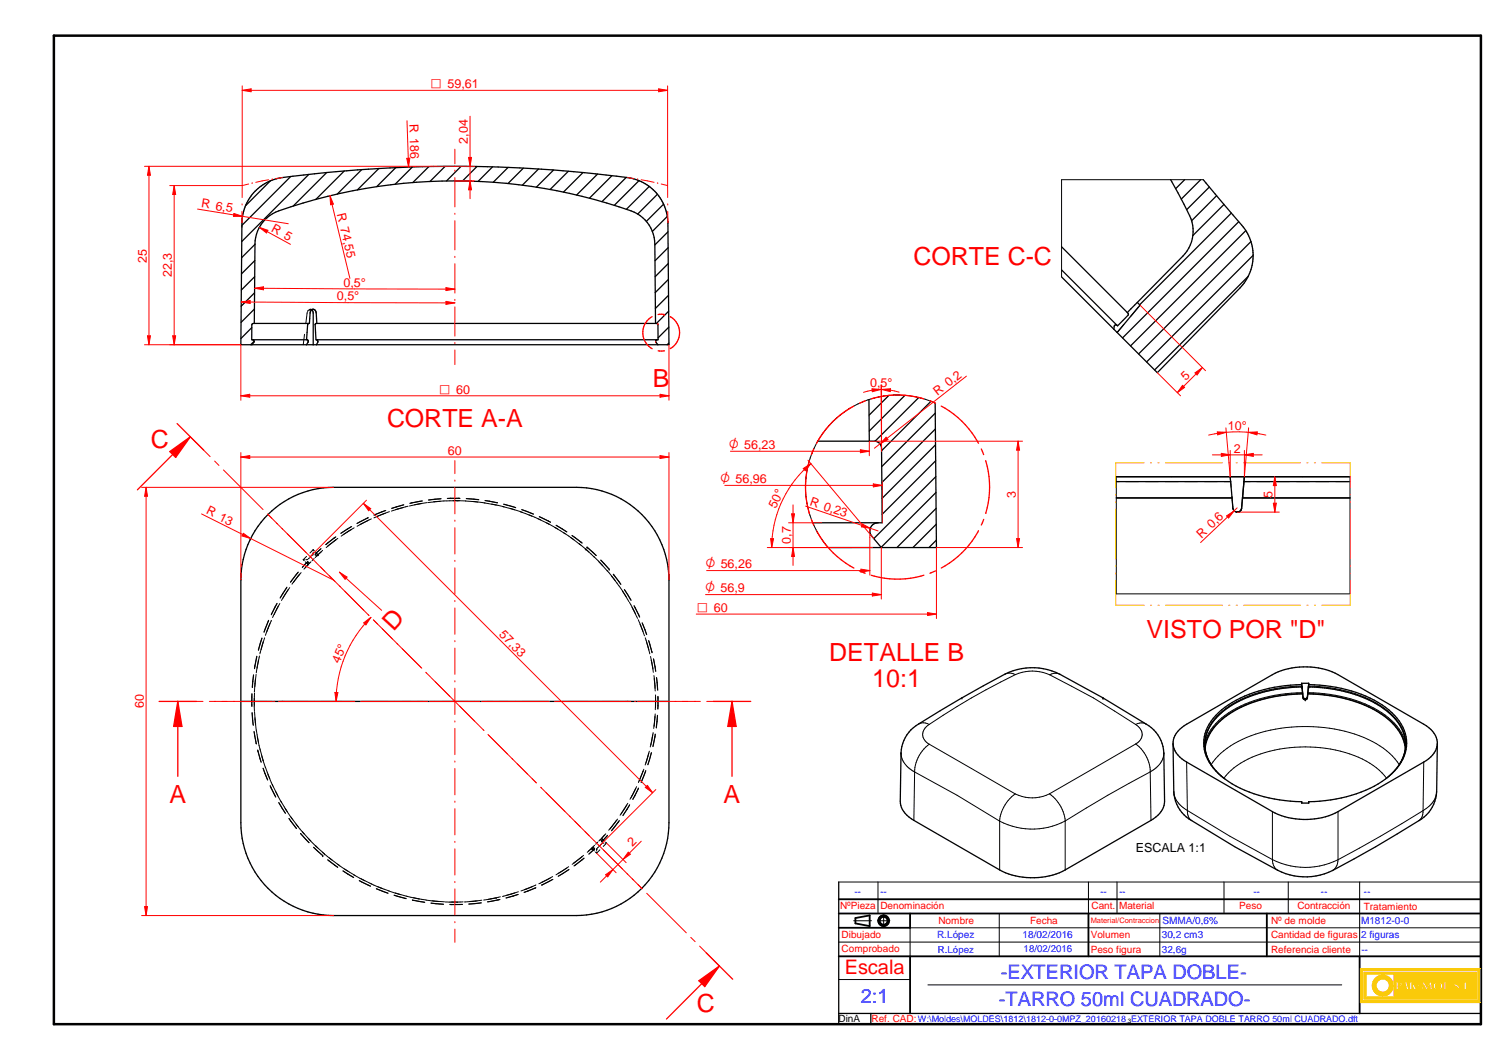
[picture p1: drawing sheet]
<svg xmlns="http://www.w3.org/2000/svg" width="420mm" height="297mm" viewBox="0 0 420 297" stroke-linecap="round" stroke-linejoin="round" font-family="sans-serif">
<path d="M15.1 10h400v277h-400z" fill="none" stroke="#000" stroke-width=".7"/>
<g fill="none" stroke="#000" stroke-width=".51">
<path d="M235.1 260h20M235.1 252h180M235.1 256h180M239.8 257.3v1.5M243.8 256.5v3M355.1 256v12M235.1 268h180M381.1 268v16"/>
<circle cx="247.7" cy="258" r="1.13"/>
<circle cx="247.7" cy="258" r="1.5"/>
</g>
<path d="M235.1 247.2v39.8h180v-39.8M235.1 284h180M244.1 284v3" fill="none" stroke="#000" stroke-width=".36"/>
<g fill="none" stroke="#000" stroke-width=".28">
<path d="M239.3 258h5M245.9 258h3.5M246.1 247.2v8.8M247.7 256.3v3.5M255.1 260v8M280.1 256v12M313.1 247.2v8.8M325.1 256v12M343.1 247.2v8.8M361.1 247.2v8.8M381.1 247.2v20.8M235.1 274.5h20"/>
<path d="M235.1 264h180M260.1 276h116"/>
</g>
<g fill="#faca0a">
<path d="M381.3 271.4v9.5h33.5v-9.5zM381.8 271.9h32.5v8.5h-32.5z" fill-rule="evenodd"/>
<path d="M382.3 272.5v7.4h31.5v-7.4zM409.2 277.1a.3 .3 0 0 1 .6 0 .3 .3 0 0 1-.6 0zM410.4 275.1h.6v2h.9v.2h-1.5zM412.2 277.1a.3 .3 0 0 1 .6 0 .3 .3 0 0 1-.6 0zM382.9 273h7.9v6.4h-7.9zM391.3 275.1h1.2a.66 .66 0 0 1 .6 .8 .66 .66 0 0 1-.9 .5h-.3v.9h-.6zM393.7 275.1h.6l.6 2.2h-.6l-.1-.4h-.7l-.2 .4h-.2zM395.1 275.1h.7v1l.7-1h.3l-.5 .7 .8 1.5h-.7l-.5-.9-.1 .9h-.7zM397.2 276h.9v.3h-.9zM398.9 275.1h.3l.8 1.5 .8-1.5h.4l.3 2.2h-.7l-.1-1.3-.7 1.4h-.3l-.7-1.4-.1 1.3h-.4zM401.7 276.3a1.3 1.3 0 0 1 2.6 0 1.3 1.3 0 0 1-2.6 0zM404.7 275.1h.6v2h.9v.2h-1.5zM407.6 275.4a.78 .78 0 0 1 .8-.3 .78 .78 0 0 1 .6 .7h-.3a.4 .4 0 0 0-.3-.5 .4 .4 0 0 0-.5 .4l.4 .2a.8 .8 0 0 1 .8 .8 .8 .8 0 0 1-.9 .8 .8 .8 0 0 1-.7-.9h.3a.42 .42 0 0 0 .2 .6 .42 .42 0 0 0 .5-.4l-.2-.2a.8 .8 0 0 1-.7-1.2z" fill-rule="evenodd"/>
</g>
<g fill="none" stroke="#faca0a" stroke-width=".36">
<path d="M391.3 275.1h1.2a.66 .66 0 0 1 .6 .8 .66 .66 0 0 1-.9 .5h-.3v.9h-.6zM393.7 275.1h.6l.6 2.2h-.6l-.1-.4h-.7l-.2 .4h-.2zM395.1 275.1h.7v1l.7-1h.3l-.5 .7 .8 1.5h-.7l-.5-.9-.1 .9h-.7zM398.9 275.1h.3l.8 1.5 .8-1.5h.4l.3 2.2h-.7l-.1-1.3-.7 1.4h-.3l-.7-1.4-.1 1.3h-.4zM408.2 275.1l-.5 .2-.2 .5M408.2 275.1h.1M408.3 275.1l.6 .3 .1 .4h-.3a.4 .4 0 0 0-.3-.5 .4 .4 0 0 0-.5 .4l.4 .2a.78 .78 0 0 1 .7 .5 .78 .78 0 0 1-.1 .8"/>
<circle cx="403.1" cy="276.2" r="1.3"/>
</g>
<circle cx="408.9" cy="277.2" r=".18" fill="#faca0a"/>
<path d="M407.7 276.8l.1-.2h-.3a.83 .83 0 0 0 .5 .8 .83 .83 0 0 0 .9-.2M407.7 276.8h.1M407.7 276.8l.2 .3 .3 .1" fill="none" stroke="#faca0a" stroke-width=".36"/>
<circle cx="408.2" cy="277.2" r=".18" fill="#faca0a"/>
<path d="M408.6 276.9l-.4 .3" fill="none" stroke="#faca0a" stroke-width=".36"/>
<circle cx="408.6" cy="276.9" r=".18" fill="#faca0a"/>
<path d="M407.5 275.8l.2 .4 .9 .7" fill="none" stroke="#faca0a" stroke-width=".36"/>
<path d="M385.7 274a2.91 2.91 0 0 1 3-.5 2.91 2.91 0 0 1 1.8 2.6h-1a1.89 1.89 0 0 0-2.9-1.5 1.89 1.89 0 0 0 0 3.2 1.89 1.89 0 0 0 2.9-1.5h1a2.91 2.91 0 0 1-4.2 2.5 2.91 2.91 0 0 1-.6-4.8z" fill-rule="evenodd" fill="#faca0a"/>
<path d="M385.7 274a2.91 2.91 0 0 1 3-.5 2.91 2.91 0 0 1 1.8 2.6h-1a1.89 1.89 0 0 0-2.9-1.5 1.89 1.89 0 0 0 0 3.2 1.89 1.89 0 0 0 2.9-1.5h1a2.91 2.91 0 0 1-4.2 2.5 2.91 2.91 0 0 1-.6-4.8z" fill="none" stroke="#faca0a" stroke-width=".36"/>
<path d="M391.9 275.4a.45 .45 0 0 1 .5 .4 .45 .45 0 0 1-.5 .4z" fill-rule="evenodd" fill="#faca0a"/>
<path d="M391.9 275.4a.45 .45 0 0 1 .5 .4 .45 .45 0 0 1-.5 .4z" fill="none" stroke="#faca0a" stroke-width=".36"/>
<path d="M393.8 275.7l.3 .9h-.6z" fill="#faca0a"/>
<path d="M393.8 275.7l.3 .9h-.6z" fill="none" stroke="#faca0a" stroke-width=".36"/>
<path d="M402.7 275.5a.85 .85 0 0 1 1 .8 .85 .85 0 0 1-1 .8l-.3-.6z" fill-rule="evenodd" fill="#faca0a"/>
<g fill="none" stroke="#faca0a" stroke-width=".36">
<path d="M381.3 271.4h33.5v9.5h-33.5zM381.8 271.9h32.5v8.5h-32.5zM382.3 272.5h31.5v7.4h-31.5zM382.9 273h7.9v6.4h-7.9zM397.2 276h.9v.3h-.9zM402.7 275.5a.85 .85 0 0 1 1 .8 .85 .85 0 0 1-1 .8l-.3-.6zM404.7 275.1h.6v2h.9v.2h-1.5zM410.4 275.1h.6v2h.9v.2h-1.5z"/>
<circle cx="409.5" cy="277.1" r=".3"/>
<circle cx="412.5" cy="277.1" r=".3"/>
</g>
<g fill="none" stroke="#000" stroke-width=".28">
<path d="M123.6 139.7l-3.5 .4M123.6 139.8l-3.4 .3M128.9 139.6l-3.5 .1M128.9 139.7h-3.5M130.7 139.7l3.5 .3M130.7 139.7l3.5 .4M85 156.8l.3 .3M85 156.8h.3M85.6 157.4l.4 .4M85.9 157.6l-1.2 1.4M85.9 155.9l-.9 .9M85.9 157.6l.1 .1"/>
<path d="M86 157.6h-.1M86.1 157.8l.1 .1M86.2 158l.1 .1M86.2 157.4h.1M86.2 157.4l-.1 .1M86.2 156.7l-.5 .1M86.3 158h.1M86.3 158v.1M86.3 158.1l-1.1 1.4M86.3 157.5h.1M86.3 158.1h.1M86.4 157.5h.1"/>
<path d="M86.5 157.6h.1M86.5 157.6l.1 .1M86.6 157.8h.1M86.7 156.4l-.3 .2M86.7 157.8l-1.2 1.3M86.8 157.8h-.1M87.2 155.9l-.3 .3M87.2 157.4l-.3 .3M87.6 155.4l-.3 .3M87.7 155.3h.1M87.8 154l-.9 1M87.8 154l.3 .3"/>
<path d="M87.8 154v.4M87.8 154.8l-.1 .5M88.1 156.5l-.6 .6M88.3 155.3h.1M88.4 155.3h.1M88.4 155.2l-.1 .1M88.4 154.6l.3 .3M88.4 155.4l.1 .1M88.6 155.5l.1 .1M88.6 155l-.1 .1M88.6 155h.1M88.7 155.1l.1 .1"/>
<path d="M88.7 155.9l-.4 .4M88.7 154.9l.1 .2M88.7 155.7l.1 .1M88.8 155.8h-.1M88.8 155.3h.1M88.9 155.3h.1M88.9 155.2l.2 .2M89 155.4h.1M89.1 155.4h.1M89.9 153.8l-1.3 1.2M90 153.8l-1.3 1.1M90.1 154.6l-1.3 1.2"/>
<path d="M90.4 154.2l-1.3 1.2M94 150.5l-2.7 2.1M94.2 150.5l-2.8 2.1M94.2 151.3l-2.8 2.1M94.7 150.9l-2.9 2.2M98.5 147.6l-3 1.9M98.6 148.4l-3 1.8M98.6 147.6l-3 1.8M99.3 147.9l-3.1 1.9M103.2 145.1l-3.2 1.6M103.2 145.9l-3.1 1.6M103.3 145.1l-3.2 1.6"/>
<path d="M104.1 145.4l-3.2 1.6M105.1 144.3h-.2M108 143l-1 .4M108 143.8l-3.2 1.3M108.2 143.1l-3.4 1.2M109.1 143.4l-3.3 1.3M111.2 142l-1.4 .5M113 142.2l-3.3 1M113.2 141.5l-3.5 1M114.4 141.9l-3.5 .9M118.2 141.1l-3.4 .7M118.3 140.4l-3.4 .6"/>
<path d="M118.4 140.4l-3.5 .7M119.7 140.8l-3.5 .7M121.7 140.6l-1.8 .2M123.4 140.5l-1.9 .1M125.1 140.4l-2.9 .1M127 140.3l3.6 .1M128.7 140.3l-3.5 .1M130.5 140.4l3.4 .3M132.4 140.5l3.6 .4M135.7 140.9l3.4 .6M135.9 140.3l3.5 .6M136 140.3l3.4 .6"/>
<path d="M137.8 141.2l3.5 .8M140.9 141.9l5.6 1.7M141.1 141.3l3.5 1-3.4-1M143.1 142.5l.7 .2M145.9 143.4l3.3 1.3M146.3 142.8l3.2 1.3zM148.2 144.3l3.3 1.4M150.8 145.4l3.1 1.5M151.2 144.8l3.1 1.6M151.7 145l2.6 1.3M153.2 146.5l3.1 1.8M155.5 147.8l2.9 1.8"/>
<path d="M155.9 147.2l3 1.9-3-1.9M157.9 149.2l3 2.1M159.9 150.6l2.8 2.1M160.3 150.1l2.8 2.1M160.3 150.1l2.9 2M162.3 152.4l2.8 2.3M164.1 153.8h.1M164.1 153.8l2.5 2.4M164.5 153.4h.1M164.5 153.4l2.6 2.3M164.6 153.3l2.5 2.4M166.4 156l2.6 2.5"/>
<path d="M167.9 157.4l2.4 2.6M169.3 157.9l-.9-1 2.3 2.6M170.2 159.9l2.2 2.8M170.7 159.6h.1M170.8 159.5h.1M73.4 178.8l-1 3.3M73.4 178.9l-1 3.3M73.8 179.8l-1 3.4M74.2 178.7l-1 3.4M75.3 173.8l-1.3 3.3M75.3 173.9l-1.3 3.3M75.7 174.7l-1.3 3.4"/>
<path d="M76.1 173.8l-1.3 3.3M77.6 169.1l-1.6 3.1M77.6 169.2l-1.6 3.1M78 169.8l-.4 .8M78.4 169.1l-2 3.9M80.4 164.7l-1.9 2.9M80.4 164.5l-1.9 3M80.8 165.2l-1.9 3.1M81.2 164.7l-1.9 2.9M83.6 160.4l-2.2 2.8M83.6 160.3l-2.2 2.8M84 160.9l-2.2 2.8"/>
<path d="M84.4 160.5l-2.2 2.7M171.4 161.4l4.1 5.8M171.9 160.9l2.1 2.8M174.5 165.7l1.8 2.9M175 165.2l1.9 3M175.9 166.6l.9 1.6M176.4 168.8l1.7 3.2M177.2 170.2l1.5 3.1M177.7 169.8l.3 .6M177.7 169.8l.4 .6M178 170.4l1.2 2.5M178.1 170.4l1.2 2.5"/>
<path d="M178.9 173.7l1.3 3.3M179.4 174.9l1.2 3.3M180 174.5l.7 1.8M180 174.6l.8 1.8M180.7 176.3l.5 1.5M180.8 176.4l.5 1.4M180.9 178.7l1 3.5M181.2 179.9l.9 3.3M181.8 179.5l.3 1M181.9 179.5l.2 1M70.6 194.4v3.6M70.6 199.7l.4 3.5-.3-3.5"/>
<path d="M70.6 194.5v3M70.8 190.9l-.1 1.7M71 189.1l-.3 3.6M71.3 195.7v3.6M71.3 194.2v3.5M71.3 199.5l.4 3.4M71.6 190.3l-.3 3.6M71.8 189l-.4 3.4M72 183.9l-.7 3.4M72 184l-.7 3.4M72.4 185h.1M72.4 185l-.6 3.5"/>
<path d="M72.7 183.8l-.6 3.4M182.1 180.5l.6 2.4M182.1 180.5l.7 2.4M182.3 184l.7 3.5M182.5 185l.6 3.4M183.1 184.6l.7 3.5M183.2 184.7l.6 3.4M183.3 189.3l.3 3.6M183.4 190.2l.3 3.4M183.7 195.4v3.5M183.7 194.7v3.6M184 189.9l.3 3.5"/>
<path d="M184.1 189.9l.3 3.5M184.4 195.1v3.5M184.4 195.2v3.5M71.2 205l.2 1.2M71.4 206.2l.4 2.2M71.4 206.2l.5 2.3M71.4 201.1l.4 3.6M71.9 204.7l.6 3.5M72.1 206.5l.8 3.5M72.2 210.2l.7 2.4M72.3 210.2l.6 2.4M72.9 212.6l.3 1"/>
<path d="M72.9 209.9l.9 3.3M73.4 211.8l1 3.4M73.7 215.3l1.3 3.3M73.8 215.3l1.2 3.3M74.4 214.9l1.2 3.3M75 216.9l1.4 3.3M76.3 219.8l1.6 3.1M180.2 216l-1.3 3.3M180.5 215.6l-1.3 3.2M181 215.9l-1.3 3.3M181 216l-1.3 3.3M181.8 211l-1 3.4"/>
<path d="M182 210.5l-1 3.4M182.4 208.7l-.1 .6M182.6 210.9l-1 3.3M182.6 211l-1 3.3M183 205.9l-.6 2.8M183.1 205.3l-.7 3.5M183.6 200.7l-.4 3.4M183.7 205.7l-.7 3.4M183.7 200.1l-.4 3.5M183.7 205.8l-.7 3.4M184.3 200.4l-.4 3.5M184.3 200.5l-.3 3.5"/>
<path d="M75.7 220.2l1.5 3.2M75.8 220.2l1.5 3.2M77.2 221.8l1.7 3.2M78.1 224.9l1.9 3M78.2 224.9l1.8 3M78.7 224.5l1.8 3M79.9 226.5l2 3M81 229.4l.5 .8M81.5 228.9l2.1 2.8M81.5 230.2l1.6 2M81.6 230.2l1.5 2M83 230.9l2.3 2.8"/>
<path d="M84.3 233.6l2.3 2.6-2.4-2.6M84.8 233.1l2.3 2.6M86.5 235.1l2.5 2.5M87.9 237.4l2.6 2.4M88.4 236.9l2.5 2.4M90.4 238.8l2.7 2.3M90.5 239.8h.1M90.9 239.3h.1M163.6 239.7l-2.8 2.1M165.9 237.7l-1.3 1.1M165.9 237.7l.2 .2M166 237.7h.1"/>
<path d="M166.1 237.8h.1M166.2 238l.4 .5M166.2 237.3l-1.3 1.2M166.2 237.3l.1 .1M166.2 237.9l.1 .1M166.3 237.3h-.1M166.4 237.5v.1M166.4 238.1h.1M166.4 237.6h.1M166.4 238.1l-1.4 1.3M166.5 237.6l.1 .1M166.5 238l-.1 .1"/>
<path d="M166.7 237.8h.1M166.7 236.9l-.4 .3M166.7 237.8l-.1 .1M166.9 238.8l.3 .3M167.2 238.7v.4M167.3 237.8h.1M167.3 237.8l-.1 .6M167.5 236l-.5 .6M167.7 237.4l-.3 .3M168 237v.1M168.1 238.1l-.9 1M168.2 235.4l-.4 .3"/>
<path d="M168.2 236.9l-.4 .3M168.3 235.3h.1M168.3 235.3h-.1M168.4 235.4l.1 .1M168.6 235.6h.1M168.6 236.5l-.3 .3M168.8 235.1h.1M168.8 235.1l-.2-.1 .3 .1M168.8 235.7h.1M168.9 235.2l.1 .2M168.9 235.6l-.1 .1M169 235.3l.1 .1"/>
<path d="M169 235.4l.1 .1M169.1 235.5l-.1 .1M169.1 235.4l.3 .3M169.3 236.3l-.5 .1M169.4 234l-1.1 1.3M169.7 236.3h.3M169.7 236l.3 .3M169.8 233.7l-1.2 1.3M170 236.3l-.9 .9M170.3 234.2l-1.2 1.3M170.3 234.1l-1.2 1.3M172.8 229.9l-2.2 2.7"/>
<path d="M173.1 229.5l-2.1 2.8M173.6 230l-2.2 2.8M173.6 229.9l-2.2 2.8M175.7 225.5l-1.9 3M176 225.1l-1.9 3M176.5 225.6l-1.9 3M176.5 225.5l-1.9 3M177.9 222.9l-.5 1M178.2 220.9l-1.6 3.1M178.4 220.4l-1.5 3.2M179 220.8l-1.6 3.2M179 220.9l-.1 .2"/>
<path d="M91.9 241l2.8 2.1M91.9 240.9l2.8 2.1M92.6 240.6l2.5 1.9M94.6 242.2l3 2M96.6 243.5l2.9 1.8M99.1 245.1l3.2 1.7M99.1 245.9l-3-1.8 3 1.8M100.7 246.7l3.2 1.6-3.2-1.5M101.1 246.2l3.1 1.5M103.9 247.6l3.3 1.4M105.8 248.5l3.3 1.2M108.7 250.3l-3.2-1.2 3.3 1.2"/>
<path d="M108.9 249.7l3.4 1M110.5 250.8l3.3 1M110.5 250.9l3.4 .9M110.8 250.2l3.4 1M114.1 251.2l3.5 .7M115.6 252.2l3.5 .7M115.6 252.2l.1 .1M115.9 251.6l3.4 .6M117.8 252.6l1.2 .2M119.4 252.2l3.5 .4M120.8 253l3.5 .4M120.8 253.1l3.5 .3"/>
<path d="M121.1 252.4l3.5 .3M124.8 252.8h3.5M129.6 253.4h-3.5M129.7 253.4l-3.6 .1M129.8 252.7l-3.5 .1M133.7 252.5l-1.1 .1M134.9 253l-3.5 .3M134.9 253l-3.5 .4M135.1 252.3l-4.9 .5M137.5 252.6l-.8 .2M139.1 251.6l-3.5 .6M139.1 251.6h.1"/>
<path d="M140.1 252.1l-.6 .1M140.2 252.1l-3.6 .6M140.2 251.3l-3.4 .7M144.3 250.2l-3.4 1M145.2 250.6l-3.4 1M145.3 250.7l-3.4 1M145.3 249.9l-3.3 1M149.4 248.4l-3.4 1.3M150.1 248.8l-3.2 1.3M150.2 248l-3.2 1.3M150.2 248.8l-3.2 1.3M153.9 246.2l-2.1 1"/>
<path d="M154.9 246.4l-3.1 1.6M154.9 245.6l-3.9 2M155 246.4l-3.1 1.6M158.9 243.3l-3.1 1.9M159.4 242.9l-2.9 1.9M159.4 243.7l-3 1.9M159.5 243.7l-3 1.8M163.2 240l-2.8 2.2M163.6 240.5l-2.7 2.2M163.8 240.5l-2.8 2.1M235.1 247.2h180M255.1 260h160"/>
<path d="M305.1 247.2v8.8"/>
</g>
<path d="M239.8 258.8l4 .7M243.8 256.5l-4 .8M255.1 256v4M305.1 256v12M255.1 268v16" fill="none" stroke="#000" stroke-width=".51"/>
<path d="M75.1 144.2a25.9 25.9 0 0 1 18.4-7.6h68a26 26 0 0 1 26 26v67.9a26 26 0 0 1-26 26.1h-68a26 26 0 0 1-26-26.1v-67.9a25.9 25.9 0 0 1 7.6-18.4zM67.8 196.6h119.4" fill="none" stroke="#000" stroke-width=".36"/>
<g fill="none" stroke="#f00" stroke-width=".28">
<path d="M127.5 129.1v3.6M127.5 134.5v.4M127.5 136.6v7.4M75.1 144.2l2.7 2.6M79 148.1l.3 .2M80.5 149.6l5.3 5.3M87.1 156.1l.2 .3M88.6 157.6l5.3 5.3M127.5 145.8v.3M127.5 147.9v7.3M127.5 157v.3M127.5 159.1v7.4"/>
<path d="M95.2 164.2l.2 .2M96.6 165.7l5.3 5.3M103.2 172.3l.2 .2M104.7 173.7l5.3 5.4M127.5 168.3v.3M127.5 170.4v7.3M127.5 179.5v.3M49.8 196.6h7.1M58.7 196.6h17.6M76.7 196.6h.3M78.1 196.6h21.4M101 196.6h18.9"/>
<path d="M111.3 180.3l.2 .3M112.7 181.8l5.4 5.3M119.3 188.4l.3 .2M120.4 196.6h14.2M120.8 189.9l5.3 5.3M127.4 196.4l.2 .3M127.5 181.6v7.4M127.5 190.8v.3M127.5 192.8v7.4M128.9 197.9l5.3 5.3M135.1 196.6h18.9M155.5 196.6h21.4"/>
<path d="M177.9 196.6h.4M178.7 196.6h17.6M198.1 196.6h7.1M127.5 202v.3M127.5 204.1v7.4M127.5 213.3v.3M127.5 215.3v7.4M135.4 204.5l.3 .2M136.9 206l5.4 5.3M143.5 212.6l.2 .2M145 214l5.3 5.4M127.5 224.5v.3"/>
<path d="M127.5 226.6v7.4M127.5 235.8v.3M127.5 237.8v7.4M151.6 220.6l.2 .2M153 222.1l5.4 5.3M159.6 228.7l.2 .2M161.1 230.1l5.3 5.4M167.7 236.7l.2 .3M169.2 238.2l5.3 5.3M127.5 247v.3M127.5 249.1v7.4M127.5 258.3v.3"/>
<path d="M175.7 244.8l.3 .2M177.2 246.3l2.7 2.6M127.5 260.3v3.8"/>
</g>
<path d="M55.1 196.6h-5.3v21M199.9 196.6h5.3" fill="none" stroke="#f00" stroke-width=".36"/>
<path d="M49.8 196.6l1.2 7h-2.3z" fill="#f00"/>
<path d="M49.8 196.6l1.2 7h-2.3zM205.2 196.6v21" fill="none" stroke="#f00" stroke-width=".36"/>
<path d="M205.2 196.6l1.1 7h-2.3z" fill="#f00"/>
<path d="M44.6 196.6h5.2M205.2 196.6l1.1 7h-2.3zM205.2 196.6h5.2" fill="none" stroke="#f00" stroke-width=".36"/>
<g fill="none" stroke="#000" stroke-width=".36">
<path d="M71.5 53.6l1.3-1.1a13.2 13.2 0 0 1 6.3-2.7 365.8 365.8 0 0 1 98.5 .3 13 13 0 0 1 9.6 12.4l.3 34.1h-120l.3-34.1a13.1 13.1 0 0 1 3.7-8.9zM75.8 50.7l-7 7M81.5 49.5l-13.7 13.7M86.6 48.9l-18.8 18.8M91.6 48.3l-9.4 9.4M96.5 47.9l-7.9 8M101.4 47.5l-6.9 6.9M106.2 47.2l-6 6M110.9 47l-5.3 5.3M115.6 46.8l-4.9 4.8M120.2 46.7l-4.5 4.5M124.7 46.6l-4.2 4.3"/>
<path d="M129.2 46.6l-4.1 4.1M133.7 46.7l-4.1 4M138.1 46.8l-4.1 4M142.4 46.9l-4.2 4.2M146.7 47.1l-4.3 4.3M150.9 47.3l-4.5 4.6M155.2 47.6l-4.9 4.9M159.3 48l-5.1 5.1M163.4 48.3l-5.5 5.5M167.5 48.8l-5.9 5.9M171.5 49.2l-6.3 6.3M175.5 49.7l-6.8 6.8"/>
<path d="M179.1 50.6l-6.9 7M182 52.2l-6.4 6.5M184.3 54.4l-5.6 5.6M186 57.2l-4.8 4.8M71.4 77.5l-3.8 3.8M71.4 73l-3.7 3.8M71.5 68.5l-3.8 3.7M187 60.6l-4.2 4.3M187.2 65l-3.7 3.6M187.3 69.4l-3.7 3.7M187.3 73.9l-3.7 3.6M187.3 78.3l-3.6 3.7"/>
<path d="M70.6 91.8l-3.1 3.1M70.8 95.2l.4 .2v.4l-.6 .8M71.2 95.7l-.9 .9M71.3 90.6l.2-22.2a10 10 0 0 1 6.6-9.3 148.9 148.9 0 0 1 99.7 .4 9.9 9.9 0 0 1 5.7 8.9l.2 22.2M71.3 86.6l-3.7 3.7M71.3 82.1l-3.7 3.7M86.5 90.6l-.3 .4-.3 4.2M87.4 86.8l.4 1v8.8M88.4 90.8l95.6-.2 .4 .4 .1 4.2h-95.9zM88.7 95.2l.4 .5-.4 .9M88.8 90.6l-.2-2.8a.88 .88 0 0 0-.8-1.1 .88 .88 0 0 0-.9 1.1l-.2 2.8h-15.7l-.4 .4v4.2h15.5l.3 .5-.5 .9M184.2 95.2l-.3 .2-.1 .4 .6 .8"/>
<path d="M187.4 82.8l-3.7 3.6M187.4 87.2l-3.4 3.4M187.5 91.7l-3 3M187.5 96.1l-.5 .5"/>
</g>
<path d="M67.8 63.4h.1M67.8 63.3v.1M85.4 93.7l-.4 2.9M86.1 87.5l-.4 3.2M86.5 86.9l-.3 .3M86.8 86.7h.1M86.8 86.7h.5M87.3 86.8h.1M87.5 86.7h.2" fill="none" stroke="#000" stroke-width=".28"/>
<g fill="none" stroke="#f00" stroke-width=".28">
<path d="M67.8 59.2v3.3M67.8 57.1v.3M69.7 51.6l-1.8 .4v3.4M70.8 51.3h-.2M75.3 50.4l-3.6 .7M76.4 50.2h-.2M79.1 49.8l-1.8 .2M127.5 41.8v4.1M127.5 47.7v.3M127.5 49.8v8.2M127.5 59.8v.3M175.9 49.8l1.8 .2"/>
<path d="M178.6 50.2h.2M179.7 50.4l3.6 .7M184.2 51.3h.2M185.3 51.6l1.8 .4v3.4M187.2 59.2v3.3M187.2 57.1v.3M127.5 61.8v8.2M127.5 71.8v.4M127.5 73.9v8.2M127.5 83.9v.3M127.5 86v8.2M127.5 96v.3"/>
<path d="M127.5 98.1v4.1M183.8 95.5v.2M183.8 95.9v.2M184.4 90.6v.4M68.2 149.4l2.1 1.5-2.5-.7z"/>
</g>
<path d="M68.2 149.4l2.1 1.5-2.5-.7z" fill="#f00"/>
<path d="M65.6 59.8l2.4 .8h-2.6zM56.5 144l37 18.6" fill="none" stroke="#f00" stroke-width=".28"/>
<path d="M65.6 59.8l2.4 .8h-2.6z" fill="#f00"/>
<path d="M55.4 58.6l25.4 4.1M114 44.4l.9-.1-.4 2.5z" fill="none" stroke="#f00" stroke-width=".28"/>
<path d="M114 44.4l.9-.1-.4 2.5z" fill="#f00"/>
<path d="M114.1 33.8l.4 13M72.7 63.7l2.4 .8-.4 .8z" fill="none" stroke="#f00" stroke-width=".28"/>
<path d="M72.7 63.7l2.4 .8-.4 .8z" fill="#f00"/>
<path d="M92.5 54.9l1 2.3-.8 .2zM72.7 63.7l8.7 4.8" fill="none" stroke="#f00" stroke-width=".28"/>
<path d="M92.5 54.9l1 2.3-.8 .2z" fill="#f00"/>
<path d="M92.5 54.9l5.6 23.1M40.5 254h.8l-.4 2.6z" fill="none" stroke="#f00" stroke-width=".28"/>
<path d="M40.5 254h.8l-.4 2.6z" fill="#f00"/>
<path d="M40.9 136.6l.4 2.5h-.8z" fill="none" stroke="#f00" stroke-width=".28"/>
<path d="M40.9 136.6l.4 2.5h-.8z" fill="#f00"/>
<path d="M39.7 136.6h53.8M40.9 136.6v120M67.5 128.1l2.5-.4v.8zM39.7 256.6h53.8" fill="none" stroke="#f00" stroke-width=".28"/>
<path d="M67.5 128.1l2.5-.4v.8z" fill="#f00"/>
<path d="M185 127.7l2.5 .4-2.5 .4z" fill="none" stroke="#f00" stroke-width=".28"/>
<path d="M185 127.7l2.5 .4-2.5 .4z" fill="#f00"/>
<path d="M67.6 84.6l2.5-.4v.8zM67.5 126.8v35.8M67.5 128.1h120M187.5 126.8v35.8" fill="none" stroke="#f00" stroke-width=".28"/>
<path d="M67.6 84.6l2.5-.4v.8z" fill="#f00"/>
<path d="M125 84.5l2.5 .4-2.5 .4z" fill="none" stroke="#f00" stroke-width=".28"/>
<path d="M125 84.5l2.5 .4-2.5 .4z" fill="#f00"/>
<path d="M67.6 84.6l59.9 .3M71.4 80.8l2.5-.4v.8z" fill="none" stroke="#f00" stroke-width=".28"/>
<path d="M71.4 80.8l2.5-.4v.8z" fill="#f00"/>
<path d="M125 80.6l2.5 .4-2.5 .4z" fill="none" stroke="#f00" stroke-width=".28"/>
<path d="M125 80.6l2.5 .4-2.5 .4z" fill="#f00"/>
<path d="M71.4 80.8l56.1 .2" fill="none" stroke="#f00" stroke-width=".28"/>
<g fill="none" stroke="#000" stroke-width=".28">
<path d="M281.7 188.9l1.4-.3 1.5 .4M284.6 189a190.6 190.6 0 0 0-24.2 14M284.6 189a11.8 11.8 0 0 1 9.6 .1M294.2 189.1a184.8 184.8 0 0 1 24.1 13.9M297.1 188.9l-1.4-.2-1.5 .4M364.9 192.3a36.9 36.9 0 0 0-22.2 6.9 11.2 11.2 0 0 0-4.4 12.8l1.4 2.5M365.1 194.1a37.9 37.9 0 0 0-22.7 7.1 14 14 0 0 0-4.7 6.7M365.1 194.4a37.9 37.9 0 0 0-21.7 6.4 13.6 13.6 0 0 0-5.7 8.3M365.2 195.3v.3M365.8 195.8v.3M366.4 195.3v.3M366.6 194.4a38 38 0 0 1 22.1 6.7 13.3 13.3 0 0 1 5.3 8"/>
<path d="M366.6 194.1a37.6 37.6 0 0 1 22.6 7 14 14 0 0 1 4.7 6.7M366.8 192.3a37 37 0 0 1 22 6.8 11.5 11.5 0 0 1 5 11.7l-.6 1.7-.9 1.7M252.5 211h.1M252.5 211a6.3 6.3 0 0 0 3.9 5.3M256.4 216.3l-.3 13.6M256.4 216.3l11.9 6.6 11.9 7.2M257.5 202.9l1.3-.4 1.6 .5M260.4 203a3 3 0 0 0-1.8 2.8 3 3 0 0 0 1.9 2.8M260.5 208.6l24.1 13.9M260.5 208.6a9.9 9.9 0 0 0-4.1 7.7M318.3 203a2.95 2.95 0 0 1 1.9 2.7 2.95 2.95 0 0 1-1.9 2.8M318.3 208.5l-24.2 14"/>
<path d="M318.3 208.5a9.9 9.9 0 0 1 4.1 7.8M321.2 202.9l-1.3-.3-1.6 .4M322.4 216.3l.2 13.6M322.4 216.3a344.4 344.4 0 0 0-23.8 13.8M326.2 211h.1M326.2 211a6.5 6.5 0 0 1-3.8 5.3M332.6 213.6l.2 13.5M339.5 214.3a23.8 23.8 0 0 1 13.8-9 45 45 0 0 1 31.3 2.5 19.5 19.5 0 0 1 7.6 6.5M343 218.1a23.6 23.6 0 0 1 14.3-7.9 38.2 38.2 0 0 1 26.7 3.7l2.6 2 2 2.2M399.1 213.6l-.2 13.6M280.2 230.1v13.7M284.6 222.5a10.5 10.5 0 0 0-4.4 7.6"/>
<path d="M294.1 222.5a10.9 10.9 0 0 1-9.5 0M294.1 222.5a10.6 10.6 0 0 1 4.5 7.6M298.6 230.1v13.7M298.6 230.1a19.8 19.8 0 0 1-18.4 0M329 221.8a6.4 6.4 0 0 0 3.8 5.3M332.8 227.1l11.9 7.2 11.9 6.6M332.8 227.1l.4 2 .8 .9M356.6 227.4v13.5M375 227.4v13.5M398.9 227.2a384.8 384.8 0 0 1-23.9 13.7M398.9 227.2l-.4 1.9-.8 .9M402.7 221.8a6.7 6.7 0 0 1-3.8 5.4"/>
<path d="M356.6 240.9a20.5 20.5 0 0 0 18.4 0M356.6 240.9l.4 1.6 .5 .8 .7 .6M375 240.9l-.3 1.6-.5 .9-.7 .5"/>
</g>
<g fill="none" stroke="#000" stroke-width=".36">
<path d="M297.1 189a17.1 17.1 0 0 0-15.4-.1 296.5 296.5 0 0 0-25.7 15 9.8 9.8 0 0 0-3.5 7.1l-.2 13.5a6.5 6.5 0 0 0 3.8 5.4l24.1 13.9a20.4 20.4 0 0 0 18.4 0l24-13.9a6.5 6.5 0 0 0 3.8-5.4l-.2-13.5a9.7 9.7 0 0 0-5-8.1l-12-7.3M297.1 189l12 6.5M364.8 191.5h2M364.8 191.5v.3M364.8 191.8l.1 .7a47.9 47.9 0 0 0-10.5 1.4 25.1 25.1 0 0 0-14.7 8.7 9.9 9.9 0 0 0 0 11.9M364.8 191.5l.4 3.8a.62 .62 0 0 0 .6 .5 .62 .62 0 0 0 .6-.5l.4-3.8M364.8 191.8a37.5 37.5 0 0 0-22.4 7.1 11.8 11.8 0 0 0-4.8 11.2 15.2 15.2 0 0 0 7.8 9.6 40.3 40.3 0 0 0 19.4 5M364.9 192.4l.2 2.1M365.1 194.5l.1 1.1a.63 .63 0 0 0 .6 .5 .63 .63 0 0 0 .6-.5l.2-1.1M365.1 194.5a37.2 37.2 0 0 0-22.4 6.9 12.7 12.7 0 0 0-4.9 8.4M366.6 194.5a38.2 38.2 0 0 1 21.4 6.2 13.5 13.5 0 0 1 5.9 9.1M366.8 192.4l-.2 2.1"/>
<path d="M366.8 192.4v.1M366.8 191.8a37.3 37.3 0 0 1 22.5 7.1 11.3 11.3 0 0 1 4.3 12.9 19.8 19.8 0 0 1-12.1 10.2 43.8 43.8 0 0 1-14.7 2.7M366.8 191.5v.3M366.8 191.8v.6M366.8 192.5a42.9 42.9 0 0 1 15.6 3.1 22.2 22.2 0 0 1 9.5 6.9 9.9 9.9 0 0 1 .3 11.7M328.8 208.3l.2 13.5a9.8 9.8 0 0 0 5 8.2l12 7.3M330.6 204.4l2-1.5 24-13.8a20.4 20.4 0 0 1 18.4 0l24.1 13.8a6.1 6.1 0 0 1 3.7 6.3 7 7 0 0 1-3.7 4.4l-24.1 13.8a20.3 20.3 0 0 1-18.4 0l-24-13.8a6.1 6.1 0 0 1-3.7-6.3l.8-1.8zM339.7 214.5l1.8 2.2 1.5 1.4M392.3 214.2l-1.3 1.6-2.4 2.3M393.9 207.8l.1 .2M402.9 208.3l-.2 13.5M364.8 224.7v.3"/>
<path d="M364.8 224.7l.1 .3M366.8 224.7v.3h-2M366.8 224.7v.3M402.7 221.8a9.8 9.8 0 0 1-5 8.2 313.6 313.6 0 0 1-25.3 14.5 17.3 17.3 0 0 1-14.2-.6l-12.1-6.6"/>
</g>
<g fill="#000">
<circle cx="269.6" cy="195.6" r=".18"/>
<circle cx="309.2" cy="195.6" r=".18"/>
<circle cx="364.9" cy="192.5" r=".18"/>
<circle cx="364.9" cy="192.4" r=".18"/>
<circle cx="365.9" cy="195.8" r=".18"/>
<circle cx="365.9" cy="196.1" r=".18"/>
<circle cx="366.8" cy="192.5" r=".18"/>
</g>
<path d="M182.8 88.7a5.2 5.2 0 0 0 0 9M184.5 98.3h1.6M186.1 88.1h-1.6M186.2 98.3h-.1M190.5 93.2a5.2 5.2 0 0 1-2.7 4.5" fill="none" stroke="#f00" stroke-width=".36"/>
<circle cx="186.1" cy="88.1" r=".18" fill="#f00"/>
<g fill="none" stroke="#f00" stroke-width=".36">
<path d="M187.8 88.7a5.2 5.2 0 0 1 2.7 4.5M239.3 113.8a25.5 25.5 0 0 0-10.4 10.4M242.5 112.4l-1.6 .6M244.2 111.8a25.6 25.6 0 0 1 14.7 0M260.6 112.3l1.6 .7M263.8 113.8a25.6 25.6 0 0 1 10.5 10.4M226.9 129.1a25.8 25.8 0 0 0 0 14.8M228.1 125.8l-.7 1.6M275 125.8l.7 1.6M276.3 129.1a25.6 25.6 0 0 1 0 14.8M227.4 145.6l.7 1.6M228.9 148.7a25.7 25.7 0 0 0 10.4 10.5"/>
<path d="M240.9 160l1.6 .6M262.2 160l-1.5 .6M274.3 148.7a25.5 25.5 0 0 1-10.5 10.5M275.7 145.5l-.7 1.6M259 161.2a25.3 25.3 0 0 1-14.8 0"/>
</g>
<g fill="none" stroke="#000" stroke-width=".36">
<path d="M243.6 112l.1 11.6M249.1 110.8l-5.5 5.6M253.7 110.8l-10.1 10M257.5 111.4l-12.2 12.2M261 112.5l-13.9 13.8M262.1 112.9l.4 40.5h-30.4M262.2 115.8l-15.1 15M229.2 123.6h15.9a1.99 1.99 0 0 1 2 2l.2 20.9h-19.5M262.2 120.2l-15 15M262.2 124.7l-15 15M262.3 129.1l-15 15M262.3 133.6l-17.4 17.3"/>
<path d="M262.3 138l-15.3 15.4M246.1 146.5a2.28 2.28 0 0 0-2.1 1.3 2.28 2.28 0 0 0 .4 2.5l2.6 3.1M262.4 142.5l-11 10.9M262.4 146.9l-6.5 6.5M262.5 151.4l-2.1 2"/>
</g>
<path d="M247.1 123.6v2M243.8 148.1v.8M243.8 149.8v.8M244.5 166.2l2.5 .4-2.5 .4z" fill="none" stroke="#f00" stroke-width=".28"/>
<path d="M262.1 112.9a25.8 25.8 0 0 0-31.3 8.2 25.8 25.8 0 0 0 1.3 32.3" fill="none" stroke="#000" stroke-width=".28"/>
<path d="M244.5 166.2l2.5 .4-2.5 .4z" fill="#f00"/>
<path d="M241.3 159.5l2.5 .4-2.5 .4zM247 153.4v14.5M197.7 166.6h49.3" fill="none" stroke="#f00" stroke-width=".28"/>
<path d="M241.3 159.5l2.5 .4-2.5 .4z" fill="#f00"/>
<path d="M198.1 159.9h45.7M222.3 153.4l.4 2.5h-.8zM243.8 150.6v10.6" fill="none" stroke="#f00" stroke-width=".28"/>
<path d="M222.3 153.4l.4 2.5h-.8z" fill="#f00"/>
<path d="M221.9 144h.8l-.4 2.5z" fill="none" stroke="#f00" stroke-width=".28"/>
<path d="M221.9 144h.8l-.4 2.5z" fill="#f00"/>
<path d="M221 153.4h17.8M221 146.5h9.3M222.3 141.5v17M241.7 146.8l2.2 1.2-2.5-.4z" fill="none" stroke="#f00" stroke-width=".28"/>
<path d="M241.7 146.8l2.2 1.2-2.5-.4z" fill="#f00"/>
<path d="M225.1 131.3l2.2-1.4-1.6 2zM225.8 141.8l20.3 7" fill="none" stroke="#f00" stroke-width=".28"/>
<path d="M225.1 131.3l2.2-1.4-1.6 2z" fill="#f00"/>
<path d="M216 150.9l.8 .1-.5 2.4z" fill="none" stroke="#f00" stroke-width=".28"/>
<path d="M216 150.9l.8 .1-.5 2.4z" fill="#f00"/>
<path d="M226.5 129l18.4 21.9M227.3 129.9a30.7 30.7 0 0 0-11 23.5M285.4 123.6l.4 2.5h-.9zM215.1 153.4h29.4" fill="none" stroke="#f00" stroke-width=".28"/>
<path d="M285.4 123.6l.4 2.5h-.9z" fill="#f00"/>
<path d="M284.9 150.9h.9l-.4 2.5z" fill="none" stroke="#f00" stroke-width=".28"/>
<path d="M284.9 150.9h.9l-.4 2.5z" fill="#f00"/>
<path d="M243.7 123.6h42.9M248.4 122.5l.5 .7-2.2 1.2zM285.4 123.6v29.8M262.5 153.4h24.1" fill="none" stroke="#f00" stroke-width=".28"/>
<path d="M248.4 122.5l.5 .7-2.2 1.2z" fill="#f00"/>
<path d="M270.9 105.4l-25.8 20.2M241.2 126l2.5 .4-2.5 .5z" fill="none" stroke="#f00" stroke-width=".28"/>
<path d="M241.2 126l2.5 .4-2.5 .5z" fill="#f00"/>
<path d="M247.1 109.1l2.5-.2-.1 .8zM204.7 126.4h39M243.7 123.6v4.1" fill="none" stroke="#f00" stroke-width=".28"/>
<path d="M247.1 109.1l2.5-.2-.1 .8z" fill="#f00"/>
<path d="M244.4 108.9l2.5 .2-2.4 .7z" fill="none" stroke="#f00" stroke-width=".28"/>
<path d="M244.4 108.9l2.5 .2-2.4 .7z" fill="#f00"/>
<path d="M41.8 46.6l.4 2.5h-.9zM246.9 107.9l.2 18.5M247.1 107.9v15.9M252 109.9a16.3 16.3 0 0 0-10 0" fill="none" stroke="#f00" stroke-width=".28"/>
<path d="M41.8 46.6l.4 2.5h-.9z" fill="#f00"/>
<path d="M41.3 94.1h.9l-.4 2.5z" fill="none" stroke="#f00" stroke-width=".28"/>
<path d="M41.3 94.1h.9l-.4 2.5z" fill="#f00"/>
<path d="M40.5 46.6h87M41.8 46.6v50M40.5 96.6h27M48.4 94.1h.8l-.4 2.5z" fill="none" stroke="#f00" stroke-width=".28"/>
<path d="M48.4 94.1h.8l-.4 2.5z" fill="#f00"/>
<path d="M48.8 52l.4 2.5h-.8z" fill="none" stroke="#f00" stroke-width=".28"/>
<path d="M48.8 52l.4 2.5h-.8z" fill="#f00"/>
<path d="M67.9 25.3l2.5-.4v.8zM47.6 52h20.3M48.8 52v44.6M47.6 96.6h19.9" fill="none" stroke="#f00" stroke-width=".28"/>
<path d="M67.9 25.3l2.5-.4v.8z" fill="#f00"/>
<path d="M184.6 24.9l2.5 .4-2.5 .4z" fill="none" stroke="#f00" stroke-width=".28"/>
<path d="M184.6 24.9l2.5 .4-2.5 .4z" fill="#f00"/>
<path d="M67.9 24.1v27.9M67.9 25.3h119.2M187.1 24.1v27.9M67.5 110.9l2.5-.4v.8z" fill="none" stroke="#f00" stroke-width=".28"/>
<path d="M67.5 110.9l2.5-.4v.8z" fill="#f00"/>
<path d="M185 110.5l2.5 .4-2.5 .4z" fill="none" stroke="#f00" stroke-width=".28"/>
<path d="M185 110.5l2.5 .4-2.5 .4z" fill="#f00"/>
<path d="M67.5 96.6v15.6M187.5 96.6v15.6M67.5 110.9h120M101.9 174.5l2.1-1.5-1.4 2.1z" fill="none" stroke="#f00" stroke-width=".28"/>
<path d="M101.9 174.5l2.1-1.5-1.4 2.1z" fill="#f00"/>
<path d="M93.9 194l.8 .1-.5 2.5z" fill="none" stroke="#f00" stroke-width=".28"/>
<path d="M93.9 194l.8 .1-.5 2.5z" fill="#f00"/>
<path d="M104 173a33.2 33.2 0 0 0-9.8 23.6M260 171.7l2.5 .4-2.5 .4z" fill="none" stroke="#f00" stroke-width=".28"/>
<path d="M260 171.7l2.5 .4-2.5 .4z" fill="#f00"/>
<path d="M131.8 50.7l.4 2.5h-.9zM262.5 153.4v19.9M195.1 172.1h67.4" fill="none" stroke="#f00" stroke-width=".28"/>
<path d="M131.8 50.7l.4 2.5h-.9z" fill="#f00"/>
<path d="M131.3 44.1h.9l-.4 2.5z" fill="none" stroke="#f00" stroke-width=".28"/>
<path d="M131.3 44.1h.9l-.4 2.5z" fill="#f00"/>
<path d="M131.8 32.6v23.1M127.5 50.7h5.5M127.5 46.6h5.5M244.8 135.6l2.5 .4-2.5 .4z" fill="none" stroke="#f00" stroke-width=".28"/>
<path d="M244.8 135.6l2.5 .4-2.5 .4z" fill="#f00"/>
<g fill="none" stroke="#f00" stroke-width=".28">
<path d="M53.3 122.4l5.6 5.6M60.2 129.2l1.2 1.2M62.6 131.7l11.1 11.1M203.1 136h44.2M247.3 134.8v11.7M75 144l1.2 1.3M77.5 146.5l11.1 11.1M89.8 158.9l1.2 1.2M92.3 161.3l11.1 11.1M104.6 173.7l1.3 1.2M107.1 176.2l11.1 11.1M119.5 188.5l1.2 1.2"/>
<path d="M122 191l11 11.1M134.3 203.3l1.2 1.3M136.8 205.8l11.1 11.1M149.1 218.2l1.3 1.2M151.6 220.7l11.1 11.1M164 233l1.2 1.2M166.4 235.5l11.1 11.1M178.8 247.8l1.2 1.3M181.3 250.3l11.1 11.1M193.6 262.7l1.2 1.2M196.1 265.1l5.5 5.6"/>
</g>
<path d="M57.1 126.1l-3.8-3.7-14.8 14.9M197.9 267l3.7 3.7" fill="none" stroke="#f00" stroke-width=".36"/>
<path d="M47.6 126.5l5.7-4.1-4.1 5.8z" fill="#f00"/>
<path d="M47.6 126.5l5.7-4.1-4.1 5.8zM201.6 270.7l-14.8 14.9" fill="none" stroke="#f00" stroke-width=".36"/>
<path d="M195.9 274.8l5.7-4.1-4.1 5.8z" fill="#f00"/>
<path d="M49.6 118.7l3.7 3.7M195.9 274.8l5.7-4.1-4.1 5.8zM201.6 270.7l3.8 3.7" fill="none" stroke="#f00" stroke-width=".36"/>
<g fill="none" stroke="#000" stroke-width=".36">
<path d="M328.1 50.4l2.1 3.7a39.7 39.7 0 0 1 3.9 8.1 10 10 0 0 1-2.5 9.5l-12.8 13.1M332.1 50.4l-2.6 2.5M336.5 50.4l-5.4 5.4M337.3 50.4l10.7 12.7a13 13 0 0 1-.5 17.6l-23.1 23.7-26.9-26.8M339 52.4l-6.4 6.4M341 54.8l-7 7.1M343.1 57.3l-8.7 8.7M345.1 59.7l-25.7 25.7M297.5 75.6l15.6 15.6M297.5 69.2l18.7 18.6v.5l-2.9 3-.2-.1M347.2 62.1l-32.5 32.6M349.2 64.6l-32.3 32.3"/>
<path d="M349.9 77.4l-26.3 26.3M350.6 67.7l-31.5 31.5M351.2 71.6l-29.8 29.8M313.1 91.2l-.4-.2-.3 .2-.2 1.1M318.8 84.8l.7 .7-6.4 7.7M318.8 84.8l-2.8 2.8M312.9 133.6h65.5M312.9 135h32M312.9 139.5h32.4M344.8 133.6l.1 1.4M344.9 135l.4 4.5M345.3 139.5l.3 3.2 .4 .5 .8 .3"/>
<path d="M348.7 135h29.7M378.4 139.5h-30.1l.5-5.9-.8 8.8-.4 .8-.8 .3M346.8 143.5h.1"/>
</g>
<g fill="none" stroke="#000" stroke-width=".28">
<path d="M337.3 50.4h-39.8v27.2M315 90.9l-1.9 2.3M319.1 86.1l-2.2 2.5M319.5 85.5l-.2 .3M312.9 135h.8M312.9 133.6v32.8h65.5v-32.8M315.5 135h3.7M321.1 135h3.6M326.6 135h3.6M332.1 135h3.6M337.6 135h3.6M343.1 135h1.8"/>
<path d="M344.8 133.6l.3 2.9M345.3 139.5l.3 3.2M348.7 135h1.8M352.3 135h3.7M357.9 135h3.6M363.4 135h3.6M368.9 135h3.6M374.4 135h3.6M345.8 143l.4 .4M346.5 143.5h.3"/>
</g>
<path d="M95.1 160.3l11.9 10.7" fill="none" stroke="#f00" stroke-width=".28"/>
<path d="M95.1 160.3l2.2 1.4-.6 .6z" fill="#f00"/>
<path d="M357.3 133.6l.4 2.5h-.8zM95.1 160.3l2.2 1.4-.6 .6z" fill="none" stroke="#f00" stroke-width=".28"/>
<g fill="none" stroke="#ff8000" stroke-width=".28">
<path d="M312.7 138.5v.3M320.7 129.7h-8v7M322.5 129.7h.3M324.6 129.7h.3M326.7 129.7h15.9M344.4 129.7h.3M346.5 129.7h.3M348.6 129.7h15.9M366.3 129.7h.3M368.4 129.7h.3M370.5 129.7h8v7M378.5 138.5v.3"/>
<path d="M312.7 140.6v.3M312.7 142.7v14M312.7 158.4v.3M378.5 140.5v.4M378.5 142.6v14M378.5 158.4v.3M312.7 162.6v7h8M312.7 160.5v.4M322.5 169.6h.3M324.6 169.6h.3M326.7 169.6h15.9M344.4 169.6h.3"/>
<path d="M346.5 169.6h.3M348.6 169.6h15.9M366.3 169.6h.3M368.4 169.6h.3M378.5 160.5v.3M378.5 162.6v7h-8"/>
</g>
<path d="M357.3 133.6l.4 2.5h-.8z" fill="#f00"/>
<path d="M356.9 141h.8l-.4 2.5z" fill="none" stroke="#f00" stroke-width=".28"/>
<path d="M356.9 141h.8l-.4 2.5z" fill="#f00"/>
<path d="M349.9 121.1l2.5-.1-.1 .9zM357.3 133.6v9.9M346.8 143.5h11.8" fill="none" stroke="#f00" stroke-width=".28"/>
<path d="M349.9 121.1l2.5-.1-.1 .9z" fill="#f00"/>
<path d="M341.2 121l2.5 .1-2.4 .8z" fill="none" stroke="#f00" stroke-width=".28"/>
<path d="M341.2 121l2.5 .1-2.4 .8z" fill="#f00"/>
<path d="M343.6 119.9l1.2 13.7M350 119.9l-1.2 13.7M338.8 121.9a35.7 35.7 0 0 1 16 0M343.8 144.6l2.1-1.4-1.5 2z" fill="none" stroke="#f00" stroke-width=".28"/>
<path d="M343.8 144.6l2.1-1.4-1.5 2z" fill="#f00"/>
<path d="M342.3 127l2.5 .5-2.5 .4zM346.8 142.3l-10.3 9.7" fill="none" stroke="#f00" stroke-width=".28"/>
<path d="M342.3 127l2.5 .5-2.5 .4z" fill="#f00"/>
<path d="M348.8 127.5l2.5-.5v.9z" fill="none" stroke="#f00" stroke-width=".28"/>
<path d="M348.8 127.5l2.5-.5v.9z" fill="#f00"/>
<path d="M339.8 127.5h14M344.8 126.2v7.4M348.8 126.2v7.4M169.7 245.1l2.1-1.4-1.5 2z" fill="none" stroke="#f00" stroke-width=".28"/>
<path d="M169.7 245.1l2.1-1.4-1.5 2z" fill="#f00"/>
<path d="M176.1 238.8l.6 .6-2.1 1.5z" fill="none" stroke="#f00" stroke-width=".28"/>
<path d="M176.1 238.8l.6 .6-2.1 1.5z" fill="#f00"/>
<path d="M331.5 108l.6 .6-2.1 1.4zM167.2 239.1l5.5 5.5M170 236.3l5.5 5.4M179.7 235.7l-11.4 11.5" fill="none" stroke="#f00" stroke-width=".28"/>
<path d="M331.5 108l.6 .6-2.1 1.4z" fill="#f00"/>
<path d="M335 104.5l2-1.5-1.5 2.1z" fill="none" stroke="#f00" stroke-width=".28"/>
<path d="M335 104.5l2-1.5-1.5 2.1z" fill="#f00"/>
<path d="M319.5 85.5l18.4 18.4M324.4 104.4l6.5 6.5M337 103l-7 7M101.8 141.1l2.1 1.4-.6 .6z" fill="none" stroke="#f00" stroke-width=".28"/>
<path d="M101.8 141.1l2.1 1.4-.6 .6z" fill="#f00"/>
<path d="M181.5 220.1l1.4 2-2-1.4z" fill="none" stroke="#f00" stroke-width=".28"/>
<path d="M181.5 220.1l1.4 2-2-1.4z" fill="#f00"/>
<path d="M101.8 141.1l81.1 81M102.7 140.2l-15.8 15.8M183.8 221.3l-15.8 15.8" fill="none" stroke="#f00" stroke-width=".28"/>
<g font-size="7" fill="#f00">
<text x="256.1" y="74.1">CORTE C-C</text>
<text x="183" y="108.4">B</text>
<text x="108.5" y="119.5">CORTE A-A</text>
<text x="42.3" y="125.6">C</text>
<text x="110.3" y="177" transform="rotate(-47 110.3 177)">D</text>
<text x="321.4" y="178.9">VISTO POR &quot;D&quot;</text>
<text x="232.4" y="185.1">DETALLE B</text>
<text x="244.5" y="192.6">10:1</text>
<text x="47.5" y="225.1">A</text>
<text x="202.8" y="225.1">A</text>
<text x="195.3" y="283.5">C</text>
</g>
<text font-size="5.6" fill="#f00" x="236.8" y="273.1">Escala</text>
<g font-size="5.6" fill="#00f">
<text x="280.5" y="274.4">-EXTERIOR TAPA DOBLE-</text>
<text x="241.2" y="281.2">2:1</text>
<text x="280" y="281.9">-TARRO 50ml CUADRADO-</text>
</g>
<g font-size="3.9" fill="#f00">
<text x="120.8" y="24.7">q 59,61</text>
<text x="123.3" y="110.3">q 60</text>
<text x="204.3" y="125.8">O 56,23</text>
<text x="201.9" y="135.4">O 56,96</text>
<text x="197.7" y="159.3">O 56,26</text>
<text x="197.7" y="166">O 56,9</text>
<text x="195.5" y="171.5">q 60</text>
</g>
<g font-size="3.5" fill="#f00">
<text x="114.7" y="34.7" transform="rotate(88 114.7 34.7)">R 186</text>
<text x="131.1" y="40.3" transform="rotate(-90 131.1 40.3)">2,04</text>
<text x="56.3" y="58.1" transform="rotate(9 56.3 58.1)">R 6,5</text>
<text x="75.9" y="64.7" transform="rotate(29 75.9 64.7)">R 5</text>
<text x="94.4" y="60.1" transform="rotate(76 94.4 60.1)">R 74,55</text>
<text x="41.1" y="73.6" transform="rotate(-90 41.1 73.6)">25</text>
<text x="48.2" y="77.7" transform="rotate(-90 48.2 77.7)">22,3</text>
<text x="96.3" y="80.3">0,5°</text>
<text x="94.4" y="84.2">0,5°</text>
<text x="332.4" y="106.8" transform="rotate(-45 332.4 106.8)">5</text>
<text x="243.9" y="108.5">0,5°</text>
<text x="262.8" y="110.9" transform="rotate(-38 262.8 110.9)">R 0,2</text>
<text x="344.1" y="120.4">10°</text>
<text x="125.5" y="127.4">60</text>
<text x="345.8" y="126.8">2</text>
<text x="57.6" y="143.9" transform="rotate(26 57.6 143.9)">R 13</text>
<text x="217.5" y="142.6" transform="rotate(-65 217.5 142.6)">50°</text>
<text x="226.8" y="141.5" transform="rotate(19 226.8 141.5)">R 0,23</text>
<text x="284.7" y="139.5" transform="rotate(-90 284.7 139.5)">3</text>
<text x="356.7" y="139.5" transform="rotate(-90 356.7 139.5)">5</text>
<text x="221.7" y="152.4" transform="rotate(-90 221.7 152.4)">0,7</text>
<text x="336.7" y="151" transform="rotate(-43 336.7 151)">R 0,6</text>
<text x="139.7" y="178" transform="rotate(45 139.7 178)">57,33</text>
<text x="95.1" y="186" transform="rotate(-67 95.1 186)">45°</text>
<text x="40.3" y="198.5" transform="rotate(-90 40.3 198.5)">60</text>
<text x="177.3" y="237.3" transform="rotate(-45 177.3 237.3)">2</text>
</g>
<text font-size="3.5" x="318.4" y="238.8">ESCALA 1:1</text>
<g font-size="2.8" fill="#00f">
<text x="239.5" y="250.7">--</text>
<text x="246.7" y="250.7">--</text>
<text x="308.4" y="250.7">--</text>
<text x="313.7" y="250.7">--</text>
<text x="351.4" y="250.7">--</text>
<text x="370.2" y="250.7">--</text>
<text x="382.3" y="250.8">--</text>
<text x="262.7" y="263">R.López</text>
<text x="286.6" y="262.9">18/02/2016</text>
<text x="325.7" y="262.9">30,2 cm3</text>
<text x="325.9" y="259">SMMA/0,6%</text>
<text x="381.5" y="259">M1812-0-0</text>
<text x="381.5" y="262.9">2 figuras</text>
<text x="325.6" y="267">32,6g</text>
<text x="381.6" y="267.1">--</text>
</g>
<g font-size="2.8" fill="#f00">
<text x="235.5" y="254.7">NºPieza</text>
<text x="246.8" y="254.7">Denominación</text>
<text x="306" y="254.7">Cant.</text>
<text x="313.7" y="254.7">Material</text>
<text x="347.3" y="254.7">Peso</text>
<text x="363.6" y="254.7">Contracción</text>
<text x="382.3" y="254.9">Tratamiento</text>
<text x="235.9" y="262.9">Dibujado</text>
<text x="263" y="259">Nombre</text>
<text x="288.7" y="258.8">Fecha</text>
<text x="305.7" y="262.8">Volumen</text>
<text x="356.3" y="259">Nº de molde</text>
<text x="356.3" y="262.9">Cantidad de figuras</text>
<text x="235.9" y="266.9">Comprobado</text>
<text x="305.7" y="267">Peso figura</text>
<text x="356.3" y="267">Referencia cliente</text>
<text x="244.3" y="286.4">Ref. CAD:W:\Moldes\MOLDES\1812\1812-0-0MPZ_20160218_EXTERIOR TAPA DOBLE TARRO 50ml CUADRADO.dft</text>
</g>
<text font-size="2.8" x="235" y="286.4">DinA</text>
<g font-size="2.7" fill="#00f">
<text x="262.9" y="267">R.López</text>
<text x="286.9" y="266.8">18/02/2016</text>
</g>
<text font-size="2.1" fill="#f00" x="305.7" y="258.6">Material/Contraccion</text>
<text font-size="1.7" x="316.1" y="286.7">3</text>
</svg>
